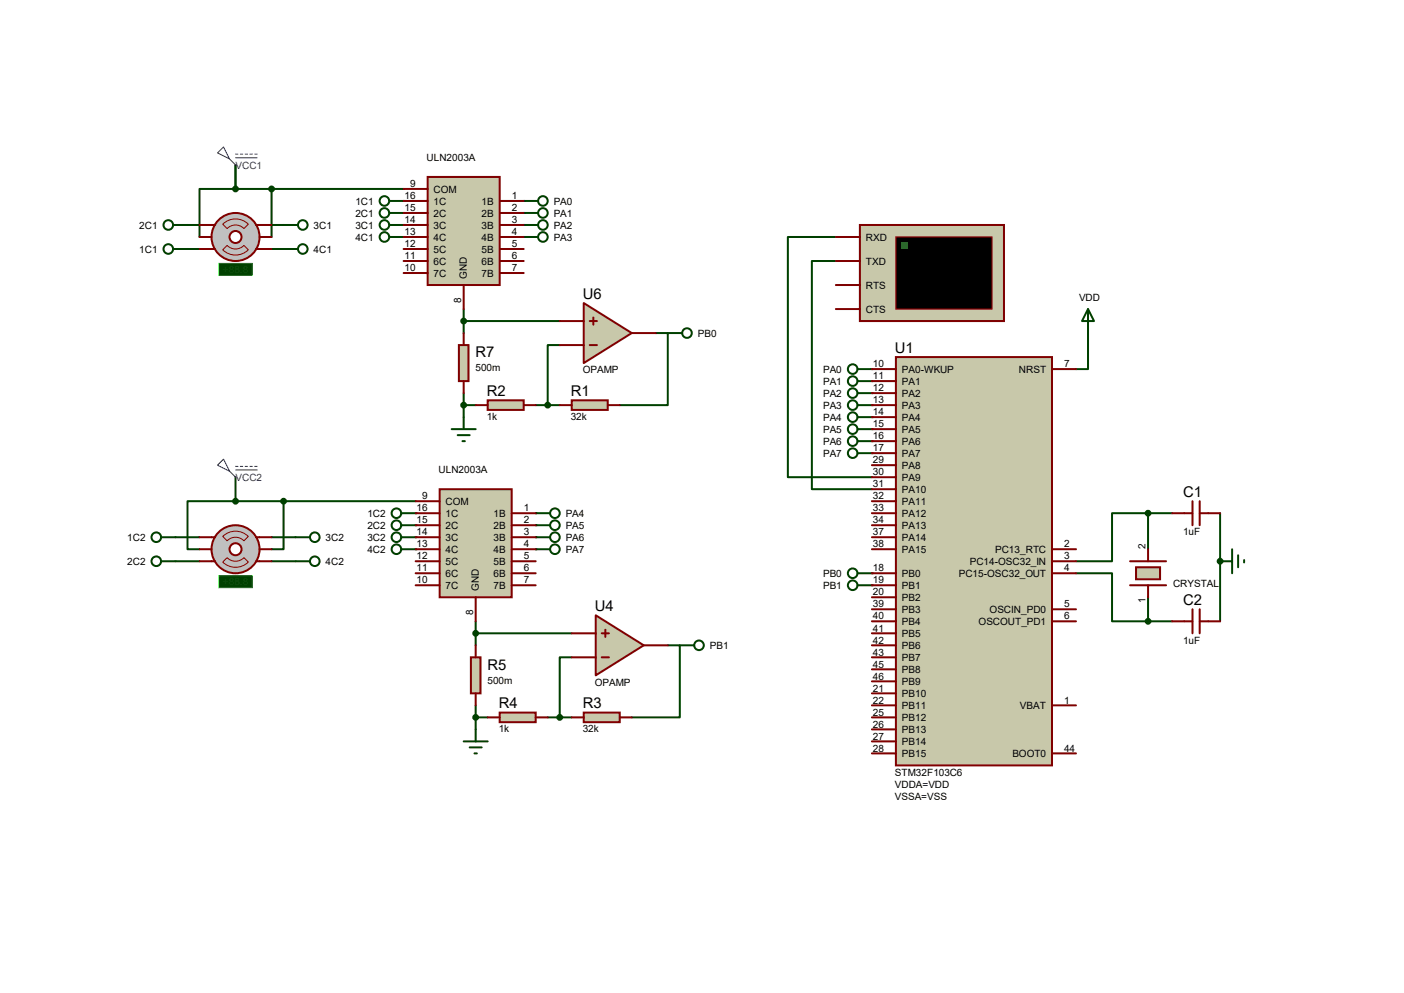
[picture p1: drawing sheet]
<svg xmlns="http://www.w3.org/2000/svg" width="297mm" height="210mm" viewBox="0 0 297 210" stroke-linecap="round" stroke-linejoin="round" font-family="sans-serif">
<g fill="none" stroke="#004000" stroke-width=".42">
<path d="M39.7 47.6h2.5M39.7 52.7h2.5M57.4 47.6h2.6M57.4 52.7h2.6M118.4 73h-2.5v12.7M118.4 67.9h-20.3v2.5M138.7 70.4h2.6v15.3h-10.2M98.1 83.1v5.1M98.1 85.7h2.5M113.3 85.7h5.1M247.9 108.5h-5v7.7M120.9 139h-2.5v12.7"/>
<path d="M120.9 133.9h-20.3v2.6M141.3 136.5h2.5v15.2h-10.2M242.9 126.3v5.1h5M100.6 149.2v5.1M100.6 151.7h2.6M115.9 151.7h5"/>
</g>
<g fill="#004000">
<circle cx="110.8" cy="42.5" r=".21"/>
<circle cx="85.4" cy="42.5" r=".21"/>
<circle cx="110.8" cy="45" r=".21"/>
<circle cx="85.4" cy="45" r=".21"/>
<circle cx="110.8" cy="47.6" r=".21"/>
<circle cx="85.4" cy="47.6" r=".21"/>
<circle cx="110.8" cy="50.1" r=".21"/>
<circle cx="85.4" cy="50.1" r=".21"/>
</g>
<path d="M98.1 65.4v2.5" fill="none" stroke="#004000" stroke-width=".42"/>
<g fill="#004000">
<circle cx="113.3" cy="108.5" r=".21"/>
<circle cx="87.9" cy="108.5" r=".21"/>
<circle cx="113.3" cy="111.1" r=".21"/>
<circle cx="87.9" cy="111.1" r=".21"/>
<circle cx="113.3" cy="113.6" r=".21"/>
<circle cx="87.9" cy="113.6" r=".21"/>
<circle cx="113.3" cy="116.2" r=".21"/>
<circle cx="87.9" cy="116.2" r=".21"/>
</g>
<path d="M230.2 70.4v7.7h-2.6M37.1 113.6h5.1M37.1 118.7h5.1M57.4 113.6h5.1M57.4 118.7h5.1M100.6 131.4v2.5" fill="none" stroke="#004000" stroke-width=".42"/>
<g fill="#004000">
<circle cx="184.4" cy="78.1" r=".21"/>
<circle cx="184.4" cy="83.1" r=".21"/>
<circle cx="184.4" cy="80.6" r=".21"/>
<circle cx="184.4" cy="85.7" r=".21"/>
<circle cx="184.4" cy="88.2" r=".21"/>
<circle cx="184.4" cy="90.8" r=".21"/>
<circle cx="184.4" cy="93.3" r=".21"/>
<circle cx="184.4" cy="95.8" r=".21"/>
</g>
<path d="M176.8 50.1h-10.1v50.8h17.7M176.8 55.2h-5.1v48.3h12.7" fill="none" stroke="#004000" stroke-width=".42"/>
<g fill="#004000">
<circle cx="184.4" cy="121.2" r=".21"/>
<circle cx="184.4" cy="123.8" r=".21"/>
</g>
<path d="M49.8 40h-7.6v10.1M49.8 34.9v5.1M49.8 40h35.6M57.4 40v10.1M49.8 106h-10.1v10.2h2.5M49.8 106h38.1M49.8 100.9v5.1M60 106v10.2h-2.6M242.9 108.5h-7.7v10.2h-7.6M258.1 108.5v22.9M227.6 121.2h7.6v10.2h7.7" fill="none" stroke="#004000" stroke-width=".42"/>
<circle cx="258.1" cy="118.7" r=".21" fill="#004000"/>
<g fill="none" stroke="#004000" stroke-width=".42">
<path d="M181.4 78.1h3M230.2 65.4l1.2 2.5h-2.5zM230.2 65.4v5M181.4 80.6h3M181.4 83.1h3M181.4 85.7h3M181.4 88.2h3M181.4 90.8h3M181.4 93.3h3M181.4 95.8h3"/>
<circle cx="180.4" cy="78.1" r="1.02"/>
<circle cx="180.4" cy="93.3" r="1.02"/>
<circle cx="180.4" cy="85.7" r="1.02"/>
<circle cx="180.4" cy="90.8" r="1.02"/>
<circle cx="180.4" cy="80.6" r="1.02"/>
<circle cx="180.4" cy="83.1" r="1.02"/>
<circle cx="180.4" cy="95.8" r="1.02"/>
<circle cx="180.4" cy="88.2" r="1.02"/>
</g>
<path d="M120.9 84.7h7.7v2h-7.7z" fill="#c8c8aa" stroke="#800000" stroke-width=".42"/>
<path d="M118.4 85.7h2.5M128.6 85.7h2.5" fill="none" stroke="#800000" stroke-width=".42"/>
<path d="M103.2 84.7h7.6v2h-7.6z" fill="#c8c8aa" stroke="#800000" stroke-width=".42"/>
<path d="M100.6 85.7h2.6M110.8 85.7h2.5" fill="none" stroke="#800000" stroke-width=".42"/>
<g fill="none" stroke="#004000" stroke-width=".42">
<path d="M36.6 47.6h3.1M36.6 52.7h3.1M60 47.6h3M60 52.7h3M82.3 45h3.1M82.3 47.6h3.1M82.3 50.1h3.1M82.3 42.5h3.1M110.8 45h3M110.8 47.6h3M110.8 50.1h3"/>
<circle cx="35.6" cy="52.7" r="1.02"/>
<circle cx="35.6" cy="47.6" r="1.02"/>
<circle cx="64" cy="47.6" r="1.02"/>
<circle cx="64" cy="52.7" r="1.02"/>
<circle cx="81.3" cy="47.6" r="1.02"/>
<circle cx="81.3" cy="45" r="1.02"/>
<circle cx="81.3" cy="50.1" r="1.02"/>
<circle cx="81.3" cy="42.5" r="1.02"/>
<circle cx="114.8" cy="45" r="1.02"/>
<circle cx="114.8" cy="47.6" r="1.02"/>
<circle cx="114.8" cy="50.1" r="1.02"/>
</g>
<circle cx="49.8" cy="50.1" r="5.1" fill="#c0c0c0" stroke="#800000" stroke-width=".42"/>
<circle cx="49.8" cy="50.1" r="1.27" fill="#fff" stroke="#800000" stroke-width=".42"/>
<path d="M44.7 47.6h.8M44.7 52.7h.8M54.1 47.6h.8M54.1 52.7h.8" fill="none" stroke="#800000" stroke-width=".42"/>
<path d="M46.3 55.7h7.1v2.6h-7.1z" fill="#004000" stroke="#0f0" stroke-width=".21"/>
<path d="M47.1 52.8l.9-.9a2.46 2.46 0 0 0 3.6 0l.9 .9a3.9 3.9 0 0 1-5.4 0zM47.1 47.4a3.9 3.9 0 0 1 5.4 0l-.9 .9a2.46 2.46 0 0 0-3.6 0z" fill="none" stroke="#800000" stroke-width=".21"/>
<path d="M42.2 50.1h2.5M42.2 47.6h2.5M42.2 52.7h2.5M54.9 50.1h2.5M54.9 47.6h2.5M54.9 52.7h2.5" fill="none" stroke="#800000" stroke-width=".42"/>
<path d="M181.9 47.6h30.5v20.3h-30.5z" fill="#c8c8aa" stroke="#800000" stroke-width=".42"/>
<path d="M189.5 50.1h20.3v15.3h-20.3z" fill="#000" stroke="#800000" stroke-width=".25"/>
<path d="M190.8 51.4h1.3v1.3h-1.3z" fill="#0f0"/>
<path d="M176.8 50.1h5.1M176.8 55.2h5.1M176.8 60.3h5.1M176.8 65.4h5.1" fill="none" stroke="#800000" stroke-width=".42"/>
<path d="M97.1 73h2v7.6h-2z" fill="#c8c8aa" stroke="#800000" stroke-width=".42"/>
<path d="M98.1 70.4v2.6M98.1 80.6v2.5M239.1 118.7h7.6M239.1 123.8h7.6" fill="none" stroke="#800000" stroke-width=".42"/>
<path d="M240.3 120h5.1v2.5h-5.1z" fill="#c8c8aa" stroke="#800000" stroke-width=".42"/>
<path d="M242.9 116.2v2.5M247.9 108.5h4.4M252.3 106v5.1M253.8 106v5.1M253.8 108.5h4.3M242.9 123.8v2.5M247.9 131.4h4.4M252.3 128.9v5M253.8 128.9v5M253.8 131.4h4.3" fill="none" stroke="#800000" stroke-width=".42"/>
<g fill="#004000" stroke="#004000" stroke-width=".42">
<circle cx="242.9" cy="108.5" r=".51"/>
<circle cx="242.9" cy="131.4" r=".51"/>
</g>
<path d="M123.5 64.1l10.1 6.3-10.1 6.4z" fill="#c8c8aa" stroke="#800000" stroke-width=".42"/>
<path d="M118.4 73h5.1M118.4 67.9h5.1M124.8 73h1.5M124.8 67.9h1.5M125.5 67.1v1.6M133.6 70.4h5.1" fill="none" stroke="#800000" stroke-width=".42"/>
<g fill="none" stroke="#004000" stroke-width=".42">
<path d="M141.3 70.4h3M95.5 90.8h5.1M96.8 92h2.6M97.8 93.3h.5M98.1 88.2v2.6M181.4 121.2h3"/>
<circle cx="145.3" cy="70.4" r="1.02"/>
<circle cx="180.4" cy="121.2" r="1.02"/>
</g>
<g fill="#004000" stroke="#004000" stroke-width=".42">
<circle cx="98.1" cy="67.9" r=".51"/>
<circle cx="98.1" cy="85.7" r=".51"/>
<circle cx="115.9" cy="85.7" r=".51"/>
</g>
<path d="M46 32.3l1.3-1.2 1.3 2.5zM48.6 33.6l1.2 1.3M49.8 32.6h.5M49.8 33.4h4.6M50.8 32.6h.6M51.9 32.6h.5M52.9 32.6h.5M53.9 32.6h.5" fill="none" stroke="#0000c0" stroke-width=".21"/>
<path d="M123.5 150.7h7.6v2h-7.6z" fill="#c8c8aa" stroke="#800000" stroke-width=".42"/>
<path d="M120.9 151.7h2.6M131.1 151.7h2.5" fill="none" stroke="#800000" stroke-width=".42"/>
<path d="M105.7 150.7h7.6v2h-7.6z" fill="#c8c8aa" stroke="#800000" stroke-width=".42"/>
<path d="M103.2 151.7h2.5M113.3 151.7h2.6" fill="none" stroke="#800000" stroke-width=".42"/>
<g fill="none" stroke="#004000" stroke-width=".42">
<path d="M84.9 111.1h3M84.9 113.6h3M84.9 116.2h3M84.9 108.5h3M113.3 111.1h3.1M113.3 113.6h3.1M113.3 116.2h3.1"/>
<circle cx="83.9" cy="113.6" r="1.02"/>
<circle cx="83.9" cy="116.2" r="1.02"/>
<circle cx="83.9" cy="108.5" r="1.02"/>
<circle cx="83.9" cy="111.1" r="1.02"/>
<circle cx="117.4" cy="113.6" r="1.02"/>
<circle cx="117.4" cy="111.1" r="1.02"/>
<circle cx="117.4" cy="116.2" r="1.02"/>
</g>
<path d="M99.6 139h2v7.6h-2z" fill="#c8c8aa" stroke="#800000" stroke-width=".42"/>
<path d="M100.6 136.5v2.5M100.6 146.6v2.6" fill="none" stroke="#800000" stroke-width=".42"/>
<path d="M126 130.1l10.2 6.4-10.2 6.3z" fill="#c8c8aa" stroke="#800000" stroke-width=".42"/>
<path d="M120.9 139h5.1M120.9 133.9h5.1M127.3 139h1.5M127.3 133.9h1.5M128.1 133.2v1.5M136.2 136.5h5.1" fill="none" stroke="#800000" stroke-width=".42"/>
<g fill="none" stroke="#004000" stroke-width=".42">
<path d="M110.8 42.5h3M143.8 136.5h3.1M98.1 156.8h5.1M99.4 158.1h2.5M100.4 159.3h.5M100.6 154.3v2.5"/>
<circle cx="114.8" cy="42.5" r="1.02"/>
<circle cx="147.9" cy="136.5" r="1.02"/>
</g>
<g fill="#004000" stroke="#004000" stroke-width=".42">
<circle cx="100.6" cy="133.9" r=".51"/>
<circle cx="100.6" cy="151.7" r=".51"/>
<circle cx="118.4" cy="151.7" r=".51"/>
</g>
<path d="M90.5 37.4h15.2v22.9h-15.2z" fill="#c8c8aa" stroke="#800000" stroke-width=".42"/>
<g fill="none" stroke="#800000" stroke-width=".42">
<path d="M85.4 40h5.1M85.4 42.5h5.1M85.4 45h5.1M85.4 47.6h5.1M85.4 50.1h5.1M85.4 52.7h5.1M85.4 55.2h5.1M85.4 57.7h5.1M105.7 42.5h5.1M105.7 45h5.1M105.7 47.6h5.1M105.7 50.1h5.1"/>
<path d="M105.7 52.7h5.1M105.7 55.2h5.1M105.7 57.7h5.1M98.1 60.3v5.1"/>
</g>
<g fill="none" stroke="#004000" stroke-width=".42">
<path d="M113.3 108.5h3.1"/>
<circle cx="117.4" cy="108.5" r="1.02"/>
</g>
<path d="M93 103.5h15.2v22.8h-15.2z" fill="#c8c8aa" stroke="#800000" stroke-width=".42"/>
<g fill="none" stroke="#800000" stroke-width=".42">
<path d="M87.9 108.5h5.1M87.9 111.1h5.1M87.9 113.6h5.1M87.9 116.2h5.1M87.9 118.7h5.1M87.9 106h5.1M108.2 108.5h5.1M108.2 111.1h5.1M108.2 113.6h5.1M108.2 116.2h5.1M108.2 118.7h5.1M87.9 121.2h5.1"/>
<path d="M87.9 123.8h5.1M100.6 126.3v5.1M108.2 121.2h5.1M108.2 123.8h5.1"/>
</g>
<g fill="none" stroke="#004000" stroke-width=".42">
<path d="M34.1 113.6h3M34.1 118.7h3M62.5 113.6h3.1M62.5 118.7h3.1"/>
<circle cx="33.1" cy="118.7" r="1.02"/>
<circle cx="33.1" cy="113.6" r="1.02"/>
<circle cx="66.6" cy="113.6" r="1.02"/>
<circle cx="66.6" cy="118.7" r="1.02"/>
</g>
<circle cx="49.8" cy="116.2" r="5.1" fill="#c0c0c0" stroke="#800000" stroke-width=".42"/>
<circle cx="49.8" cy="116.2" r="1.27" fill="#fff" stroke="#800000" stroke-width=".42"/>
<path d="M44.7 113.6h.8M44.7 118.7h.8M54.1 113.6h.8M54.1 118.7h.8" fill="none" stroke="#800000" stroke-width=".42"/>
<path d="M46.3 121.8h7.1v2.5h-7.1z" fill="#004000" stroke="#0f0" stroke-width=".21"/>
<path d="M47.1 118.9l.9-1a2.46 2.46 0 0 0 3.6 0l.9 1a3.9 3.9 0 0 1-5.4 0zM47.1 113.5a3.9 3.9 0 0 1 5.4 0l-.9 .9a2.46 2.46 0 0 0-3.6 0z" fill="none" stroke="#800000" stroke-width=".21"/>
<path d="M42.2 116.2h2.5M42.2 113.6h2.5M42.2 118.7h2.5M54.9 116.2h2.5M54.9 113.6h2.5M54.9 118.7h2.5" fill="none" stroke="#800000" stroke-width=".42"/>
<path d="M46 98.4l1.3-1.3 1.3 2.6zM48.6 99.7l1.2 1.2M49.8 98.6h.5M49.8 99.4h4.6M50.8 98.6h.6M51.9 98.6h.5M52.9 98.6h.5M53.9 98.6h.5" fill="none" stroke="#0000c0" stroke-width=".21"/>
<g fill="none" stroke="#004000" stroke-width=".42">
<path d="M181.4 123.8h3"/>
<circle cx="180.4" cy="123.8" r="1.02"/>
</g>
<path d="M189.5 75.5h33v86.4h-33z" fill="#c8c8aa" stroke="#800000" stroke-width=".42"/>
<g fill="none" stroke="#800000" stroke-width=".42">
<path d="M184.4 78.1h5.1M222.5 78.1h5.1M184.4 83.1h5.1M184.4 80.6h5.1M184.4 85.7h5.1M184.4 88.2h5.1M184.4 90.8h5.1M184.4 93.3h5.1M184.4 95.8h5.1M184.4 98.4h5.1M184.4 100.9h5.1M184.4 103.5h5.1"/>
<path d="M184.4 106h5.1M184.4 108.5h5.1M184.4 111.1h5.1M184.4 113.6h5.1M184.4 116.2h5.1M222.5 116.2h5.1M222.5 118.7h5.1M184.4 128.9h5.1M184.4 131.4h5.1M184.4 121.2h5.1M184.4 123.8h5.1M184.4 126.3h5.1"/>
<path d="M184.4 133.9h5.1M184.4 136.5h5.1M184.4 139h5.1M222.5 128.9h5.1M222.5 131.4h5.1M222.5 121.2h5.1M184.4 159.3h5.1M184.4 141.6h5.1M184.4 144.1h5.1M184.4 146.6h5.1M184.4 149.2h5.1M184.4 151.7h5.1"/>
<path d="M184.4 154.3h5.1M184.4 156.8h5.1M222.5 159.3h5.1M222.5 149.2h5.1"/>
</g>
<g fill="#004000" stroke="#004000" stroke-width=".42">
<circle cx="60" cy="106" r=".51"/>
<circle cx="49.8" cy="40" r=".51"/>
<circle cx="49.8" cy="106" r=".51"/>
<circle cx="57.4" cy="40" r=".51"/>
<circle cx="258.1" cy="118.7" r=".51"/>
</g>
<path d="M258.1 118.7h2.5M260.6 116.2v5M261.9 117.4v2.6M263.2 118.4v.6" fill="none" stroke="#004000" stroke-width=".42"/>
<g font-size="3.1">
<text x="123.3" y="63.2">U6</text>
<text x="100.6" y="75.6">R7</text>
<text x="189.3" y="74.6">U1</text>
<text x="103" y="83.8">R2</text>
<text x="120.7" y="83.8">R1</text>
<text x="250.3" y="105.1">C1</text>
<text x="125.8" y="129.2">U4</text>
<text x="250.3" y="128">C2</text>
<text x="103.1" y="141.6">R5</text>
<text x="105.5" y="149.8">R4</text>
<text x="123.3" y="149.8">R3</text>
</g>
<g font-size="2.1" fill="#0000c0">
<text x="49.8" y="35.6">VCC1</text>
<text x="49.8" y="101.7">VCC2</text>
</g>
<g font-size="2.1">
<text x="90.3" y="34.1">ULN2003A</text>
<text x="86.7" y="39.6">9</text>
<text x="91.7" y="40.7">COM</text>
<text x="75.2" y="43.3">1C1</text>
<text x="75.2" y="45.8">2C1</text>
<text x="85.6" y="42.1">16</text>
<text x="85.6" y="44.7">15</text>
<text x="85.6" y="47.2">14</text>
<text x="91.7" y="43.3">1C</text>
<text x="91.7" y="45.8">2C</text>
<text x="101.9" y="43.3">1B</text>
<text x="101.9" y="45.8">2B</text>
<text x="108.2" y="42.1">1</text>
<text x="108.2" y="44.7">2</text>
<text x="108.2" y="47.2">3</text>
<text x="117.1" y="45.8">PA1</text>
<text x="117.1" y="43.3">PA0</text>
<text x="29.5" y="48.3">2C1</text>
<text x="29.5" y="53.4">1C1</text>
<text x="66.3" y="48.3">3C1</text>
<text x="66.3" y="53.4">4C1</text>
<text x="75.2" y="48.3">3C1</text>
<text x="75.2" y="50.9">4C1</text>
<text x="85.6" y="49.7">13</text>
<text x="85.6" y="52.3">12</text>
<text x="91.7" y="48.3">3C</text>
<text x="91.7" y="50.9">4C</text>
<text x="91.7" y="53.4">5C</text>
<text x="101.9" y="48.3">3B</text>
<text x="101.9" y="50.9">4B</text>
<text x="101.9" y="53.4">5B</text>
<text x="108.2" y="49.7">4</text>
<text x="108.2" y="52.3">5</text>
<text x="117.1" y="48.3">PA2</text>
<text x="117.1" y="50.9">PA3</text>
<text x="183.2" y="50.9">RXD</text>
<text x="85.6" y="54.8">11</text>
<text x="85.6" y="57.4">10</text>
<text x="91.7" y="56">6C</text>
<text x="91.7" y="58.5">7C</text>
<text x="98.8" y="59" transform="rotate(-90 98.8 59)">GND</text>
<text x="101.9" y="56">6B</text>
<text x="101.9" y="58.5">7B</text>
<text x="108.2" y="54.8">6</text>
<text x="108.2" y="57.4">7</text>
<text x="183.2" y="56">TXD</text>
<text x="97.6" y="64" transform="rotate(-90 97.6 64)">8</text>
<text x="183.2" y="61">RTS</text>
<text x="228.3" y="63.6">VDD</text>
<text x="147.6" y="71.2">PB0</text>
<text x="183.2" y="66.1">CTS</text>
<text x="184.7" y="77.7">10</text>
<text x="225.1" y="77.7">7</text>
<text x="100.6" y="78.5">500m</text>
<text x="123.3" y="79">OPAMP</text>
<text x="174.1" y="78.8">PA0</text>
<text x="174.1" y="81.4">PA1</text>
<text x="174.1" y="83.9">PA2</text>
<text x="184.7" y="82.8">12</text>
<text x="184.7" y="80.2">11</text>
<text x="190.8" y="78.8">PA0-WKUP</text>
<text x="190.8" y="83.9">PA2</text>
<text x="190.8" y="81.4">PA1</text>
<text x="215.6" y="78.8">NRST</text>
<text x="103" y="88.9">1k</text>
<text x="120.7" y="88.9">32k</text>
<text x="174.1" y="86.4">PA3</text>
<text x="174.1" y="89">PA4</text>
<text x="184.7" y="85.3">13</text>
<text x="184.7" y="87.8">14</text>
<text x="190.8" y="86.4">PA3</text>
<text x="190.8" y="89">PA4</text>
<text x="174.1" y="91.5">PA5</text>
<text x="174.1" y="94.1">PA6</text>
<text x="184.7" y="90.4">15</text>
<text x="184.7" y="92.9">16</text>
<text x="184.7" y="95.5">17</text>
<text x="190.8" y="91.5">PA5</text>
<text x="190.8" y="94.1">PA6</text>
<text x="92.8" y="100.1">ULN2003A</text>
<text x="174.1" y="96.6">PA7</text>
<text x="184.7" y="98">29</text>
<text x="184.7" y="100.5">30</text>
<text x="190.8" y="96.6">PA7</text>
<text x="190.8" y="99.1">PA8</text>
<text x="190.8" y="101.7">PA9</text>
<text x="89.3" y="105.6">9</text>
<text x="94.3" y="106.8">COM</text>
<text x="184.7" y="103.1">31</text>
<text x="184.7" y="105.6">32</text>
<text x="190.8" y="104.2">PA10</text>
<text x="190.8" y="106.8">PA11</text>
<text x="77.7" y="109.3">1C2</text>
<text x="77.7" y="111.8">2C2</text>
<text x="88.1" y="108.2">16</text>
<text x="88.1" y="110.7">15</text>
<text x="88.1" y="113.2">14</text>
<text x="94.3" y="109.3">1C</text>
<text x="94.3" y="111.8">2C</text>
<text x="104.4" y="109.3">1B</text>
<text x="104.4" y="111.8">2B</text>
<text x="110.8" y="108.2">1</text>
<text x="110.8" y="110.7">2</text>
<text x="110.8" y="113.2">3</text>
<text x="119.7" y="111.8">PA5</text>
<text x="119.7" y="109.3">PA4</text>
<text x="184.7" y="108.2">33</text>
<text x="184.7" y="110.7">34</text>
<text x="184.7" y="113.2">37</text>
<text x="190.8" y="109.3">PA12</text>
<text x="190.8" y="111.8">PA13</text>
<text x="250.3" y="113.2">1uF</text>
<text x="26.9" y="114.4">1C2</text>
<text x="26.9" y="119.5">2C2</text>
<text x="68.9" y="119.5">4C2</text>
<text x="68.9" y="114.4">3C2</text>
<text x="77.7" y="114.4">3C2</text>
<text x="77.7" y="116.9">4C2</text>
<text x="88.1" y="115.8">13</text>
<text x="88.1" y="118.3">12</text>
<text x="94.3" y="114.4">3C</text>
<text x="94.3" y="116.9">4C</text>
<text x="94.3" y="119.5">5C</text>
<text x="104.4" y="114.4">3B</text>
<text x="104.4" y="116.9">4B</text>
<text x="104.4" y="119.5">5B</text>
<text x="110.8" y="115.8">4</text>
<text x="110.8" y="118.3">5</text>
<text x="119.7" y="114.4">PA6</text>
<text x="119.7" y="116.9">PA7</text>
<text x="184.7" y="115.8">38</text>
<text x="190.8" y="114.4">PA14</text>
<text x="190.8" y="116.9">PA15</text>
<text x="205.1" y="119.5">PC14-OSC32_IN</text>
<text x="210.5" y="116.9">PC13_RTC</text>
<text x="225.1" y="115.8">2</text>
<text x="225.1" y="118.3">3</text>
<text x="242.4" y="116.2" transform="rotate(-90 242.4 116.2)">2</text>
<text x="88.1" y="120.9">11</text>
<text x="88.1" y="123.4">10</text>
<text x="94.3" y="122">6C</text>
<text x="94.3" y="124.5">7C</text>
<text x="101.3" y="125.1" transform="rotate(-90 101.3 125.1)">GND</text>
<text x="104.4" y="122">6B</text>
<text x="104.4" y="124.5">7B</text>
<text x="110.8" y="120.9">6</text>
<text x="110.8" y="123.4">7</text>
<text x="174.1" y="122">PB0</text>
<text x="174.1" y="124.5">PB1</text>
<text x="184.7" y="120.9">18</text>
<text x="184.7" y="123.4">19</text>
<text x="184.7" y="125.9">20</text>
<text x="190.8" y="122">PB0</text>
<text x="190.8" y="124.5">PB1</text>
<text x="202.8" y="122">PC15-OSC32_OUT</text>
<text x="225.1" y="120.9">4</text>
<text x="248.2" y="124.2">CRYSTAL</text>
<text x="100.1" y="130" transform="rotate(-90 100.1 130)">8</text>
<text x="184.7" y="128.5">39</text>
<text x="184.7" y="131">40</text>
<text x="190.8" y="127.1">PB2</text>
<text x="190.8" y="129.6">PB3</text>
<text x="209.3" y="129.6">OSCIN_PD0</text>
<text x="225.1" y="128.5">5</text>
<text x="225.1" y="131">6</text>
<text x="242.4" y="127.5" transform="rotate(-90 242.4 127.5)">1</text>
<text x="150.2" y="137.2">PB1</text>
<text x="184.7" y="133.6">41</text>
<text x="184.7" y="136.1">42</text>
<text x="190.8" y="132.2">PB4</text>
<text x="190.8" y="134.7">PB5</text>
<text x="190.8" y="137.2">PB6</text>
<text x="207" y="132.2">OSCOUT_PD1</text>
<text x="250.3" y="136.1">1uF</text>
<text x="184.7" y="141.2">45</text>
<text x="184.7" y="143.7">46</text>
<text x="184.7" y="138.6">43</text>
<text x="190.8" y="142.3">PB8</text>
<text x="190.8" y="139.8">PB7</text>
<text x="103.1" y="144.6">500m</text>
<text x="125.8" y="145">OPAMP</text>
<text x="184.7" y="146.3">21</text>
<text x="184.7" y="148.8">22</text>
<text x="190.8" y="144.9">PB9</text>
<text x="190.8" y="147.4">PB10</text>
<text x="190.8" y="149.9">PB11</text>
<text x="215.8" y="149.9">VBAT</text>
<text x="225.1" y="148.8">1</text>
<text x="105.5" y="154.9">1k</text>
<text x="123.3" y="154.9">32k</text>
<text x="184.7" y="151.3">25</text>
<text x="184.7" y="153.9">26</text>
<text x="190.8" y="152.5">PB12</text>
<text x="190.8" y="155">PB13</text>
<text x="184.7" y="156.4">27</text>
<text x="184.7" y="159">28</text>
<text x="190.8" y="157.6">PB14</text>
<text x="190.8" y="160.1">PB15</text>
<text x="214.2" y="160.1">BOOT0</text>
<text x="225.1" y="159">44</text>
<text x="189.3" y="164">STM32F103C6</text>
<text x="189.3" y="166.6">VDDA=VDD</text>
<text x="189.3" y="169.1">VSSA=VSS</text>
</g>
<g font-size="2.1" fill="#008000">
<text x="47.2" y="57.7">+88.8</text>
<text x="47.2" y="123.8">+88.8</text>
</g>
</svg>
